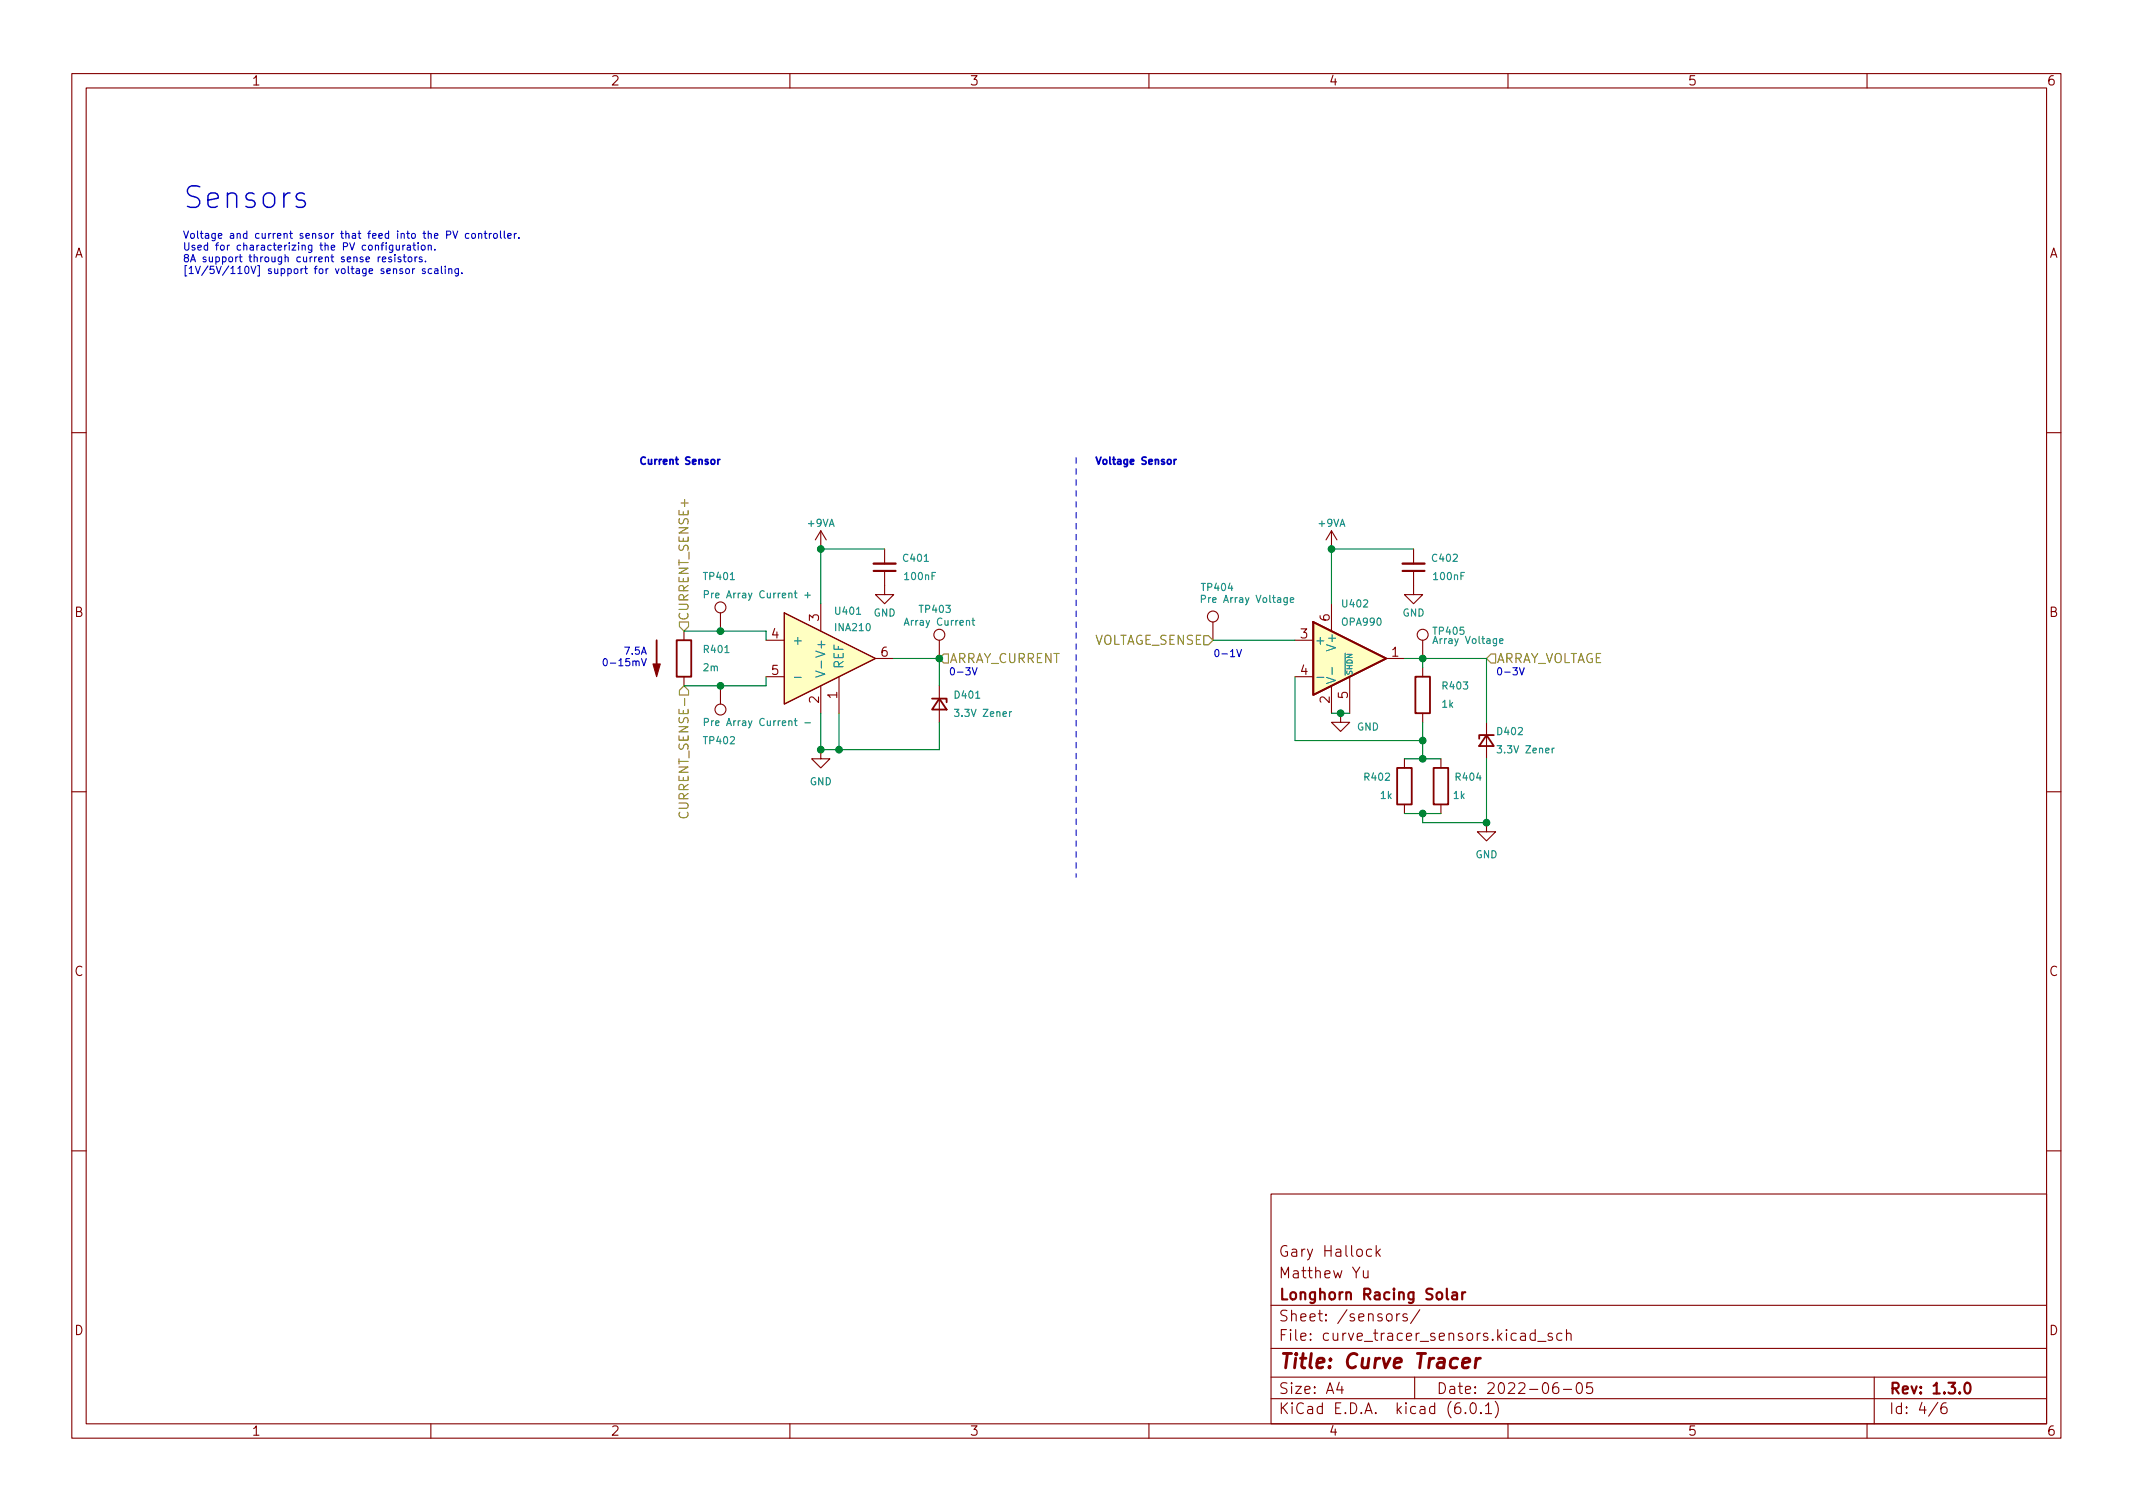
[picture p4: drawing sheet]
<svg xmlns="http://www.w3.org/2000/svg" width="297mm" height="210mm" viewBox="0 0 297 210" stroke-linecap="round" stroke-linejoin="round" font-family="sans-serif">
<g fill="none" stroke="#840000" stroke-width=".15">
<path d="M10 10.2h277v190.1h-277zM12 12.2h273v186.1h-273zM60 10.2v2M110 10.2v2M160 10.2v2M210 10.2v2M260 10.2v2M10 60.2h2M114.3 73.9v2.5M114.3 73.9l-.8 1.3M114.3 73.9l.8 1.3M123.2 79.5v3.3h1.3l-1.3 1.3-1.3-1.3h1.3"/>
<path d="M123.2 76.4v2.1M185.4 73.9l-.7 1.3M185.4 73.9v2.5M185.4 73.9l.8 1.3M196.8 79.5v3.3h-1.2l1.2 1.3 1.3-1.3h-1.3M196.8 76.4v2.1M285 60.2h2M95.2 87.9v1.2M95.2 94.2v1.3M100.3 85.3v2.6M100.3 95.5v2.5M106.7 89.1h2.5"/>
<path d="M106.7 94.2h2.5M109.2 85.3l12.7 6.4-12.7 6.3zM114.3 84.1v3.8M114.3 95.5v3.8M116.8 94.2v5.1M121.9 91.7h2.6M130.8 89.1v2.6M130.8 95.5v5.1M168.9 86.6v2.5M180.3 89.1h2.6M180.3 94.2h2.6M185.4 84.1v3.8"/>
<path d="M185.4 95.5v3.8M186.7 99.3v1.3h-1.3l1.3 1.2 1.3-1.2h-1.3M188 94.2v5.1M193 91.7h2.6M198.1 89.1v2.6M198.1 93v1.2M198.1 99.3v1.3M10 110.2h2M114.3 104.4v1.3h-1.3l1.3 1.2 1.3-1.2h-1.3M195.6 105.7v1.2M195.6 112v1.3M200.7 105.7v1.2"/>
<path d="M200.7 112v1.3M207 114.5v1.3h-1.3l1.3 1.3 1.3-1.3h-1.3M207 100.6v5.1M285 110.2h2M10 160.2h2M177 166.3h108v32h-108zM189.9 176.9v1a.41 .41 0 0 0 .6-.1M190.5 176.9v1M191 174l-.4-.1-.3 .3v.4l.1 .3h.2h.4M191.6 173.4v1.5M191.8 174.4l.4 .5M192.2 173.9l-.6 .6"/>
<path d="M285 160.2h2M60 198.3v2M110 198.3v2M160 198.3v2M177 194.8h108M177 191.8h108M177 187.8h108M177 181.8h108M186.5 192.5l-.4 1h1M186.9 193v1M194.5 182.9v1M194.9 182.9l-.3 .1-.1 .2"/>
<path d="M195.9 183l-.3-.1-.2 .2v.3l.5 .1 .1 .1-.1 .3h-.1h-.4M197 191.8v3M197.7 182.4l-1.3 1.9M204.1 196.7v.1h-.1l.1-.1v.1M204.9 195.4a.36 .36 0 0 1 .6 .2 .77 .77 0 0 1-.4 1.2 1 1 0 0 1-.2-1.4zM206.2 196.7l.1 .1h-.1h-.1l.1-.1v.1M206.9 195.8l.4-.5v1.5M206.9 196.8h.8M208.2 195.1a1.72 1.72 0 0 1 0 2.3M210 198.3v2M213.8 185.7l-.4-.1-.3 .3v.4l.1 .3h.2h.4M213.8 185.1v1.5"/>
<path d="M214.1 186.8h1.2M216.1 185.7l-.3-.1-.2 .2v.3l.5 .1 .1 .1-.1 .3h-.1h-.4M216.9 192.5a.59 .59 0 0 0-.7 .7v.5l.2 .3h.4l.2-.1 .1-.5-.2-.2-.4-.1-.3 .3M217.5 185.7l-.4-.1-.3 .3v.4l.1 .3h.2h.4M217.7 193.5h1.2M218.1 185.8a.37 .37 0 0 1 .7 0v.8M218.1 185.1v1.5M219.7 192.6a.36 .36 0 0 1 .6 .2 .77 .77 0 0 1-.4 1.2 1 1 0 0 1-.2-1.4zM221.7 192.5h-.7l-.1 .7 .2-.1 .5 .1 .2 .2-.1 .5-.2 .1h-.4l-.2-.1M260 198.3v2M261 191.8v6.5M269.9 195.3l-1.3 1.9"/>
<path d="M271 195.3a.6 .6 0 0 0-.7 .7v.5l.1 .3h.5l.2-.1 .1-.5-.2-.2-.4-.1-.3 .3"/>
<circle cx="100.3" cy="98.8" r=".76"/>
<circle cx="100.3" cy="84.6" r=".76"/>
<circle cx="130.8" cy="88.4" r=".76"/>
<circle cx="168.9" cy="85.8" r=".76"/>
<circle cx="198.1" cy="88.4" r=".76"/>
</g>
<path d="M121.7 79.5h3M195.3 79.5h3.1M203.6 179.9v1M204.1 179.9l-.3 .1-.2 .2M202.3 180l.1-.1 .4 .1 .1 .9M202.9 180.3l-.5 .1a.29 .29 0 0 0-.2 .2 .29 .29 0 0 0 .2 .3h.5M273.8 192.6a.36 .36 0 0 1 .5 .2 .77 .77 0 0 1-.4 1.2 1 1 0 0 1-.1-1.4z" fill="none" stroke="#840000" stroke-width=".3"/>
<path d="M203.7 189.8l1-.2-.1-.4-.5-.1-.4 .3-.1 .8 .1 .2 .2 .1 .6-.1M205.6 189.1l-.2 1.4M206.2 189.1a.59 .59 0 0 0-.7 .4" fill="none" stroke="#840000" stroke-width=".4"/>
<g fill="none" stroke="#008484" stroke-width=".15">
<path d="M98.1 82.8l.5-.1 .1-.1-.1-.3h-.5v1M110.6 94.3h1M112.1 82.9h.8M112.5 82.5v.8M113.6 93.4l1.3 .5-1.3 .4M114.4 92v1M135.4 86.4h.3M135.5 86.1v.8l.2 .2M140.9 99.1l-.3 .2M167.3 83.4h.5l.1-.2-.1-.2-.5-.1v1M179.7 83.6l.5-.1-.1-.2-.3-.1-.1 .2v.4h.4M183.4 94.3h1"/>
<path d="M184.7 94.3l1.3 .5-1.3 .4M185.5 92.9v1M208.8 89.3l.5-.1v-.2l-.3-.1-.2 .2 .1 .5h.4M98.1 100.6l.5-.1 .1-.1-.1-.3-.5-.1v1M112.1 100.6h.8M216.4 104.2l-.2 .2"/>
</g>
<path d="M121.7 78.5h3M195.3 78.5h3.1" fill="none" stroke="#840000" stroke-width=".33"/>
<path d="M91.4 89.1v4.1M94.2 89.1h2.1v5.1h-2.1zM129.8 97.3h2v.5M130.8 97.3l1 1.5h-2zM182.9 86.6l10.1 5.1-10.1 5.1zM197.1 94.2h2v5.1h-2zM194.6 106.9h2v5.1h-2zM199.6 106.9h2.1v5.1h-2.1zM207 102.4l1 1.5h-2zM208 102.4h-2v.5" fill="none" stroke="#840000" stroke-width=".25"/>
<path d="M90.9 92.5h1l-.5 1.7z" fill="#840000" stroke="#840000" stroke-width=".15"/>
<g fill="#ffffc2" stroke="#ffffc2" stroke-width=".14">
<path d="M109.2 85.3l12.7 6.4-12.7 6.3z"/>
<path d="M182.9 86.6l10.1 5.1-10.1 5.1z"/>
</g>
<path d="M94.6 86.6h1.3v.6l-.7 .7-.6-.7zM95.2 95.5l.7 .6v.7h-1.3v-.7zM131.4 91.1h.7v1.2h-.7l-.6-.6zM167.6 88.5h.7l.6 .6-.6 .7h-.7zM207.6 91.1h.7v1.2h-.7l-.6-.6zM94.7 113.1a.51 .51 0 0 0 0 .6 .51 .51 0 0 0 .6 .2 .48 .48 0 0 0 .5-.3 .48 .48 0 0 0-.1-.5" fill="none" stroke="#848400" stroke-width=".15"/>
<g fill="none" stroke="#0000c2" stroke-width=".15">
<path d="M53 35.8l-.3 .2M53.2 36.1l.5-.1v-.2h-.3l-.2 .1 .1 .5h.4M54.5 35.8h-.2l-.2 .1 .1 .2 .3 .1v.2h-.4M54.7 34.1v.9l-.2 .2-.2-.1M54.7 34.2l-.3-.1-.2 .2 .1 .5h.4M55 35.4v.1M55 35.8v.7M55.2 34.1v.7h.3l.1-.1M55.6 34.1v.7M55.8 35.8h-.2l-.2 .1 .1 .2 .3 .1v.2h-.4M56.1 37.5l-.3-.1-.1 .2v.1l.4 .1v.2h-.4M56.1 34.1v.7"/>
<path d="M56.1 35.8h.4M56.3 35.4v.9l.2 .2M56.4 34.1l-.3 .2M56.6 37.5l.2-.1 .2 .2v.3l-.2 .2-.2-.1-.1-.1zM56.7 34.2h.4l.1 .6M56.9 35.9l.1-.1 .3 .1 .1 .4-.1 .1-.3 .1-.1-.1zM57.2 34.4h-.4l-.1 .2 .1 .2h.4M57.5 37.4v.7M57.5 34.1h.4M57.6 33.8v.9l.3 .1M57.7 37.4l-.2 .2M57.8 35.8v.7"/>
<path d="M58.1 35.8l-.3 .2M58.2 34.1v.7M58.7 34.2l.2-.1 .2 .1 .1 .4-.1 .2h-.2l-.2-.1zM58.8 35.8h-.3l-.1 .1v.2l.4 .1v.2h-.4M59.2 37.5l-.2-.1-.2 .2 .1 .1 .3 .1v.2h-.4M59.2 36.4v.1M59.6 34.2l.2-.1 .2 .1 .1 .6M59.6 34.1v.7M60.1 37.5l-.3-.1-.2 .2 .1 .4h.4M60.6 34.7v.1M60.6 37.5h.3l.1 .6M61 37.7h-.4l-.1 .1 .1 .3 .4-.1"/>
<path d="M61.5 37.1v.8l.1 .2M62 37.1v.1M62 37.4v.7M62.2 32.7h.5l.1-.2-.1-.2-.5-.1v1M62.5 37.5l.1-.1 .3 .1v.6M62.5 37.4v.7M63.1 32.2l.3 1 .3-1M63.8 37.4v.8l-.2 .2h-.2M63.8 37.5l-.2-.1-.2 .2 .1 .4h.3M64.3 38v.1M65.3 32.6l-.3-.1-.2 .2 .1 .4h.4M65.7 32.6l.2-.1 .3 .1v.4l-.1 .1-.2 .1-.2-.1z"/>
<path d="M66.6 32.6l.2-.1 .2 .1 .1 .6M66.6 32.5v.7M67.4 32.5h.4M67.6 32.2v.8l.2 .2M68.1 32.5v.7M68.4 32.5l-.3 .2M68.8 32.6l.1-.1 .3 .1 .1 .4-.1 .1-.3 .1-.1-.1zM69.7 32.2v.8l.1 .2M70.2 32.2v.8l.2 .2M70.7 32.8l.5-.1-.1-.1-.2-.1-.2 .2 .1 .4h.3M71.6 32.5v.7M71.9 32.5l-.3 .2"/>
<path d="M72.3 33.1v.1M84.1 91.8l.1-.1a.53 .53 0 0 1 .4 .5 .53 .53 0 0 1-.4 .5l-.1-.1-.1-.3zM135.4 93l.3 1 .4-1M172.2 90.4l.4 1 .3-1M211.6 93l.3 1 .4-1"/>
</g>
<path d="M99.1 64.1l.1-.1 .3 .1v.4l-.1 .1h-.2l-.1-.1zM100 64v.6M100.3 64l-.3 .2M162.6 64.1l.2-.1 .2 .1 .1 .4-.1 .1h-.2l-.2-.1zM163.5 64v.6M163.8 64l-.3 .2" fill="none" stroke="#0000c2" stroke-width=".25"/>
<path d="M149.9 63.7v58.5" fill="none" stroke="#0000c2" stroke-width=".15" stroke-dasharray=".8 .8"/>
<g fill="none" stroke="#008400" stroke-width=".15">
<path d="M123.2 76.4h-8.9v7.7M196.8 76.4h-11.4v7.7M95.2 87.9h11.5v1.2M106.7 94.2v1.3h-11.5M114.3 99.3v5.1h16.5v-3.8M116.8 99.3v5.1M124.5 91.7h6.3v3.8M168.9 89.1h11.4M180.3 94.2v8.9h17.8M185.4 99.3h2.6M195.6 91.7h11.4v8.9M198.1 91.7v1.3"/>
<path d="M195.6 113.3h5.1M195.6 105.7h5.1M198.1 100.6v5.1M207 105.7v8.8h-8.9v-1.2"/>
</g>
<g fill="#008400" stroke="#008400" stroke-width=".15">
<circle cx="198.1" cy="113.3" r=".46"/>
<circle cx="198.1" cy="105.7" r=".46"/>
<circle cx="198.1" cy="103.1" r=".46"/>
<circle cx="198.1" cy="91.7" r=".46"/>
<circle cx="207" cy="114.5" r=".46"/>
<circle cx="185.4" cy="76.4" r=".46"/>
<circle cx="186.7" cy="99.3" r=".46"/>
<circle cx="100.3" cy="95.5" r=".46"/>
<circle cx="114.3" cy="104.4" r=".46"/>
<circle cx="116.8" cy="104.4" r=".46"/>
<circle cx="130.8" cy="91.7" r=".46"/>
<circle cx="100.3" cy="87.9" r=".46"/>
<circle cx="114.3" cy="76.4" r=".46"/>
</g>
<text font-size="4.2" fill="#0000c2" x="25.4" y="29">Sensors</text>
<text font-size="2.8" fill="#840000" x="178" y="190.6">Title: Curve Tracer</text>
<g font-size="2.1" fill="#840000">
<text x="178" y="178">Matthew Yu</text>
<text x="178" y="175">Gary Hallock</text>
<text x="178" y="184">Sheet: /sensors/</text>
<text x="178" y="181">Longhorn Racing Solar</text>
<text x="178" y="186.7">File: curve_tracer_sensors.kicad_sch</text>
<text x="178" y="196.9">KiCad E.D.A. kicad (6.0.1)</text>
<text x="178" y="194.1">Size: A4</text>
<text x="200" y="194.1">Date: 2022-06-05</text>
<text x="263" y="194.1">Rev: 1.3.0</text>
<text x="263" y="196.9">Id: 4/6</text>
</g>
<g font-size="1.8" fill="#840000">
<text x="35" y="11.9">1</text>
<text x="85" y="11.9">2</text>
<text x="135" y="11.9">3</text>
<text x="185" y="11.9">4</text>
<text x="235" y="11.9">5</text>
<text x="285" y="11.9">6</text>
<text x="10.3" y="35.9">A</text>
<text x="285.3" y="35.9">A</text>
<text x="10.3" y="85.9">B</text>
<text x="107.5" y="88.9">4</text>
<text x="114" y="86.5" transform="rotate(-90 114 86.5)">3</text>
<text x="181.1" y="88.9">3</text>
<text x="185.2" y="86.5" transform="rotate(-90 185.2 86.5)">6</text>
<text x="285.3" y="85.9">B</text>
<text x="107.5" y="94">5</text>
<text x="122.7" y="91.4">6</text>
<text x="181.1" y="94">4</text>
<text x="193.8" y="91.4">1</text>
<text x="114" y="97.9" transform="rotate(-90 114 97.9)">2</text>
<text x="116.6" y="97.3" transform="rotate(-90 116.6 97.3)">1</text>
<text x="185.2" y="97.9" transform="rotate(-90 185.2 97.9)">2</text>
<text x="187.7" y="97.3" transform="rotate(-90 187.7 97.3)">5</text>
<text x="10.3" y="135.9">C</text>
<text x="285.3" y="135.9">C</text>
<text x="10.3" y="185.9">D</text>
<text x="285.3" y="185.9">D</text>
<text x="35" y="199.9">1</text>
<text x="85" y="199.9">2</text>
<text x="135" y="199.9">3</text>
<text x="185" y="199.9">4</text>
<text x="235" y="199.9">5</text>
<text x="285" y="199.9">6</text>
</g>
<g font-size="1.8" fill="#848400">
<text x="95.9" y="86.5" transform="rotate(-90 95.9 86.5)">CURRENT_SENSE+</text>
<text x="152" y="89.8">VOLTAGE_SENSE</text>
<text x="132.2" y="92.3">ARRAY_CURRENT</text>
<text x="208.4" y="92.3">ARRAY_VOLTAGE</text>
<text x="95.9" y="113.1" transform="rotate(-90 95.9 113.1)">CURRENT_SENSE-</text>
</g>
<g font-size="1.8" fill="#008484">
<text x="110.2" y="89.8">+</text>
<text x="183" y="89.8">+</text>
<text x="114.9" y="91.1" transform="rotate(-90 114.9 91.1)">V+</text>
<text x="117.5" y="93.2" transform="rotate(-90 117.5 93.2)">REF</text>
<text x="186.1" y="90.2" transform="rotate(-90 186.1 90.2)">V+</text>
</g>
<g font-size="1.4" fill="#0000c2">
<text x="25.4" y="33.2">Voltage and current sensor that feed into the PV controller.</text>
<text x="25.4" y="34.9">Used for characterizing the PV configuration.</text>
<text x="25.4" y="36.5">8A support through current sense resistors.</text>
<text x="25.4" y="38.1">[1V/5V/110V] support for voltage sensor scaling.</text>
<text x="88.9" y="64.7">Current Sensor</text>
<text x="152.4" y="64.7">Voltage Sensor</text>
<text x="85.2" y="92.8">0-15mV</text>
<text x="87.2" y="91.1">7.5A</text>
<text x="132.1" y="94">0-3V</text>
<text x="168.9" y="91.5">0-1V</text>
<text x="208.3" y="94">0-3V</text>
</g>
<g font-size="1.4" fill="#008484">
<text x="112.5" y="73.3">+9VA</text>
<text x="183.7" y="73.3">+9VA</text>
<text x="98.1" y="80.8">TP401</text>
<text x="99" y="83.3">Pre Array Current +</text>
<text x="125.9" y="78.2">C401</text>
<text x="126.1" y="80.8">100nF</text>
<text x="167.5" y="82.3">TP404</text>
<text x="167.9" y="83.9">Pre Array Voltage</text>
<text x="199.5" y="78.2">C402</text>
<text x="199.7" y="80.8">100nF</text>
<text x="116.4" y="87.9">INA210</text>
<text x="116.4" y="85.6">U401</text>
<text x="121.6" y="85.8">GND</text>
<text x="126.3" y="87.1">Array Current</text>
<text x="128.2" y="85.3">TP403</text>
<text x="187" y="87.1">OPA990</text>
<text x="187" y="84.6">U402</text>
<text x="195.3" y="85.8">GND</text>
<text x="199.7" y="88.4">TP405</text>
<text x="199.9" y="89.6">Array Voltage</text>
<text x="98" y="93.5">2m</text>
<text x="98.1" y="90.9">R401</text>
<text x="201" y="96">R403</text>
<text x="99.2" y="101.1">Pre Array Current -</text>
<text x="133" y="97.3">D401</text>
<text x="133.4" y="99.8">3.3V Zener</text>
<text x="189" y="101.7">GND</text>
<text x="200.8" y="98.5">1k</text>
<text x="98.1" y="103.6">TP402</text>
<text x="208.6" y="102.3">D402</text>
<text x="208.9" y="104.9">3.3V Zener</text>
<text x="112.8" y="109.3">GND</text>
<text x="190.1" y="108.7">R402</text>
<text x="192.3" y="111.2">1k</text>
<text x="202.4" y="111.2">1k</text>
<text x="202.8" y="108.7">R404</text>
<text x="205.5" y="119.5">GND</text>
</g>
<text font-size="1.1" fill="#008484" x="188.3" y="94.1" transform="rotate(-90 188.3 94.1)">~{SHDN}</text>
</svg>
